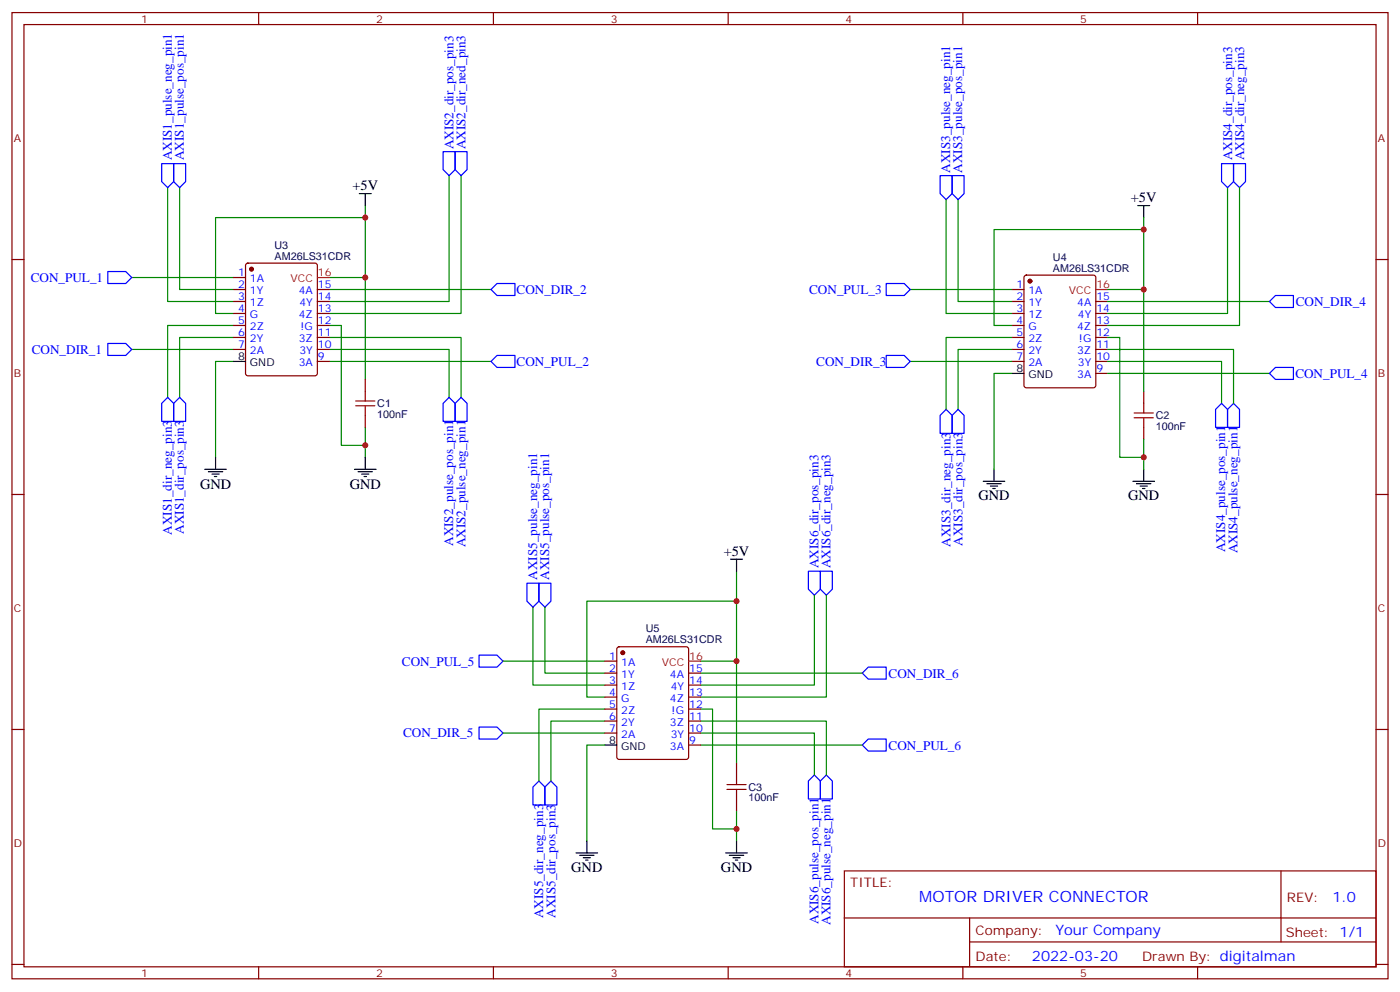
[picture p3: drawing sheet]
<svg xmlns="http://www.w3.org/2000/svg" width="412mm" height="292mm" viewBox="0 0 412 292" stroke-linecap="round" stroke-linejoin="round" font-family="sans-serif">
<g fill="none" stroke="#00f" stroke-width=".35">
<path d="M47.6 48.2h3.6v5.2l-1.8 1.8-1.8-1.8zM51.2 48.2h3.5v5.2l-1.8 1.8-1.7-1.8zM130.5 44.6h3.6v5.3l-1.8 1.8-1.8-1.8zM134.1 44.6h3.5v5.3l-1.8 1.8-1.7-1.8zM276.9 51.7h3.6v5.3l-1.8 1.7-1.8-1.7zM280.5 51.7h3.5v5.3l-1.8 1.7-1.7-1.7zM359.8 48.2h3.6v5.2l-1.8 1.8-1.8-1.8zM363.4 48.2h3.5v5.2l-1.8 1.8-1.7-1.8zM31.7 79.9h5.3l1.8 1.8-1.8 1.7h-5.3zM144.6 85.2l1.8-1.8h5.3v3.6h-5.3zM261.1 83.4h5.2l1.8 1.8-1.8 1.8h-5.2zM373.9 88.7l1.8-1.7h5.3v3.5h-5.3z"/>
<path d="M31.7 101.1h5.3l1.8 1.7-1.8 1.8h-5.3zM49.4 116.9l1.8 1.8v5.3h-3.6v-5.3zM52.9 116.9l1.8 1.8v5.3h-3.5v-5.3zM130.5 118.7l1.8-1.8 1.8 1.8v5.3h-3.6zM134.1 118.7l1.7-1.8 1.8 1.8v5.3h-3.5zM144.6 106.4l1.8-1.8h5.3v3.5h-5.3zM261.1 104.6h5.2l1.8 1.8-1.8 1.7h-5.2zM373.9 109.9l1.8-1.8h5.3v3.6h-5.3zM278.7 120.5l1.8 1.7v5.3h-3.6v-5.3zM282.2 120.5l1.8 1.7v5.3h-3.5v-5.3zM358.1 120.5l1.7-1.8 1.8 1.8v5.3h-3.5zM361.6 120.5l1.8-1.8 1.7 1.8v5.3h-3.5z"/>
<path d="M155.2 171.6h3.5v5.3l-1.7 1.8-1.8-1.8zM158.7 171.6h3.6v5.3l-1.8 1.8-1.8-1.8zM238.1 168.1h3.6v5.3l-1.8 1.8-1.8-1.8zM241.7 168.1h3.5v5.3l-1.8 1.8-1.7-1.8zM141.1 192.8h5.3l1.8 1.8-1.8 1.7h-5.3zM254 198.1l1.8-1.8h5.3v3.5h-5.3zM141.1 214h5.3l1.8 1.7-1.8 1.8h-5.3zM254 219.3l1.8-1.8h5.3v3.5h-5.3zM158.7 229.8l1.8 1.8v5.3h-3.5v-5.3zM162.3 229.8l1.7 1.8v5.3h-3.5v-5.3zM238.1 229.8l1.8-1.7 1.8 1.7v5.3h-3.6zM241.7 229.8l1.7-1.7 1.8 1.7v5.3h-3.5z"/>
</g>
<g fill="none" stroke="#008700" stroke-width=".35">
<path d="M49.4 55.2v33.5h19.4M52.9 55.2v30h15.9M132.3 51.7v37h-35.3M135.8 51.7v40.6h-38.8M278.7 58.7v33.6h19.4M282.2 58.7v30h15.9M361.6 55.2v37.1h-35.3M365.1 55.2v40.6h-38.8M107.6 64h-44.1v28.3h5.3M107.6 60.5v21.2h-10.6M336.9 64v21.2h-10.6M336.9 67.6h-44.1v28.2h5.3"/>
<path d="M38.8 81.7h30M68.8 95.8h-19.4v21.1M68.8 99.3h-15.9v17.6M97 95.8h3.5v35.3h7.1M97 99.3h38.8v17.6M97 85.2h47.6M107.6 81.7v30M268.1 85.2h30M298.1 99.3h-19.4v21.2M326.3 99.3h3.5v35.3h7.1M326.3 88.7h47.6M336.9 85.2v30"/>
<path d="M38.8 102.8h30M68.8 106.4h-5.3v28.2M97 102.8h35.3v14.1M97 106.4h47.6M268.1 106.4h30M298.1 102.8h-15.9v17.7M298.1 109.9h-5.3v28.2M326.3 106.4h33.5v12.3M326.3 102.8h37.1v15.9M326.3 109.9h47.6M107.6 125.8v8.8M336.9 129.3v8.8"/>
<path d="M157 178.7v22.9h21.2M160.5 178.7v19.4h17.7M217 176.9h-44.1v28.2h5.3M217 168.1v26.5h-10.6M239.9 175.2v26.4h-33.5M243.4 175.2v29.9h-37M148.2 194.6h30M206.4 198.1h47.6M217 194.6v29.9M148.2 215.7h30M178.2 219.3h-5.3v28.2M178.2 208.7h-19.5v21.1"/>
<path d="M178.2 212.2h-15.9v17.6M206.4 208.7h3.5v35.2h7.1M206.4 212.2h37v15.9M206.4 215.7h33.5v12.4M206.4 219.3h47.6M217 238.7v8.8"/>
</g>
<g fill="none" stroke="#000" stroke-width=".35">
<path d="M105.8 57h3.6M107.6 57v3.5M335.1 60.5h3.6M336.9 60.5v3.5M68.8 106.4h3.5M298.1 109.9h3.5M60.3 138.1h6.4M61.4 138.8h4.2M62.4 139.5h2.2M63.5 134.6v3.5M104.4 138.1h6.4M105.5 138.8h4.2"/>
<path d="M106.5 139.5h2.2M107.6 134.6v3.5M292.8 138.1v3.5M336.9 138.1v3.5M63.1 140.2h.8M107.2 140.2h.7M289.6 141.6h6.4M290.7 142.3h4.2M291.7 143.1h2.2M292.5 143.8h.7M333.7 141.6h6.4M334.8 142.3h4.2"/>
<path d="M335.8 143.1h2.2M336.5 143.8h.8M215.2 164.6h3.5M217 164.6v3.5M178.2 219.3h3.5M169.7 251h6.3M170.7 251.7h4.3M171.8 252.4h2.1M172.5 253.1h.7M172.9 247.5v3.5M213.8 251h6.3M214.8 251.7h4.3"/>
<path d="M215.9 252.4h2.1M216.6 253.1h.7M217 247.5v3.5"/>
</g>
<path d="M104.8 118h5.6M104.8 119.4h5.6M107.6 115.2v2.8M107.6 119.4v2.8M336.9 118.7v2.8M334.1 121.5h5.6M334.1 122.9h5.6M336.9 122.9v2.9M214.1 230.9h5.7M214.1 232.3h5.7M217 228.1v2.8M217 232.3v2.8" fill="none" stroke="#a10000" stroke-width=".35"/>
<g fill="none" stroke="#870000" stroke-width=".35">
<path d="M3.5 3.7h405.4v284.3h-405.4zM7.1 7.2h398.2v277.3h-398.2zM76.2 3.7v3.5M145.3 3.7v3.5M214.5 3.7v3.5M283.6 3.7v3.5M352.8 3.7v3.5M3.5 76.4h3.6M72.6 77.6l.4-.2h19.8l.6 .5 .1 32-.5 .6-20 .1-.6-.5-.1-32zM405.3 76.4h3.6M68.8 85.2h3.5M68.8 88.7h3.5"/>
<path d="M68.8 92.3h3.5M68.8 95.8h3.5M68.8 99.3h3.5M68.8 81.7h3.5M93.5 85.2h3.5M93.5 88.7h3.5M93.5 92.3h3.5M93.5 95.8h3.5M93.5 99.3h3.5M298.1 85.2h3.5M298.1 88.7h3.5M298.1 92.3h3.5"/>
<path d="M298.1 95.8h3.5M298.1 99.3h3.5M301.9 81.2l.4-.2h19.8l.6 .4 .1 32-.5 .7h-20l-.6-.4-.1-32zM322.8 88.7h3.5M322.8 92.3h3.5M322.8 95.8h3.5M322.8 99.3h3.5M68.8 102.8h3.5M93.5 102.8h3.5M93.5 106.4h3.5M107.6 111.7v3.5M298.1 102.8h3.5"/>
<path d="M298.1 106.4h3.5M322.8 102.8h3.5M322.8 106.4h3.5M322.8 109.9h3.5M336.9 115.2v3.5M107.6 122.2v3.6M336.9 125.8v3.5M3.5 145.5h3.6M405.3 145.5h3.6M178.2 194.6h3.5M178.2 198.1h3.5M181.9 190.5l.5-.2h19.7l.7 .5v32l-.4 .6-20 .1-.7-.5v-32z"/>
<path d="M202.8 198.1h3.6M3.5 214.7h3.6M178.2 201.6h3.5M178.2 205.1h3.5M178.2 208.7h3.5M178.2 212.2h3.5M178.2 215.7h3.5M202.8 201.6h3.6M202.8 205.1h3.6M202.8 208.7h3.6M202.8 212.2h3.6M202.8 215.7h3.6"/>
<path d="M202.8 219.3h3.6M405.3 214.7h3.6M217 224.5v3.6M217 235.1v3.6M248.7 256.3h156.6v28.2h-156.6zM377.3 256.3v20.9M248.7 270.1h156.5M285.6 277.2h119.6M285.6 270.1v14.2M3.5 283.8h3.6M76.2 284.5v3.5M145.3 284.5v3.5"/>
<path d="M214.5 284.5v3.5M283.6 284.5v3.5M352.8 284.5v3.5M405.3 283.8h3.6"/>
</g>
<g fill="#870000" stroke="#870000" stroke-width=".35">
<circle cx="183.4" cy="192.1" r=".53"/>
<circle cx="303.4" cy="82.7" r=".53"/>
<circle cx="74.1" cy="79.2" r=".53"/>
</g>
<path d="M93.5 81.7h3.5M322.8 85.2h3.5M202.8 194.6h3.6" fill="none" stroke="#f00" stroke-width=".35"/>
<g fill="#c00">
<circle cx="217" cy="243.9" r=".88"/>
<circle cx="217" cy="176.9" r=".88"/>
<circle cx="217" cy="194.6" r=".88"/>
<circle cx="336.9" cy="85.2" r=".88"/>
<circle cx="336.9" cy="67.6" r=".88"/>
<circle cx="336.9" cy="134.6" r=".88"/>
<circle cx="107.6" cy="131.1" r=".88"/>
<circle cx="107.6" cy="64" r=".88"/>
<circle cx="107.6" cy="81.7" r=".88"/>
</g>
<text font-size="4.6" fill="#00f" x="270.8" y="265.3">MOTOR DRIVER CONNECTOR</text>
<g font-size="4.2">
<text x="103.8" y="55.9">+5V</text>
<text x="333.1" y="59.4">+5V</text>
<text x="58.9" y="143.8">GND</text>
<text x="103" y="143.8">GND</text>
<text x="288.2" y="147.3">GND</text>
<text x="332.3" y="147.3">GND</text>
<text x="213.2" y="163.5">+5V</text>
<text x="168.3" y="256.6">GND</text>
<text x="212.4" y="256.6">GND</text>
</g>
<g font-size="4.2" fill="#00f">
<text x="392.5" y="265.6">1.0</text>
<text x="310.9" y="275.1">Your Company</text>
<text x="304" y="282.9">2022-03-20</text>
</g>
<g font-size="3.9" fill="#00f">
<text x="50.6" y="47.2" transform="rotate(-90 50.6 47.2)">AXIS1_pulse_neg_pin1</text>
<text x="54.1" y="47.1" transform="rotate(-90 54.1 47.1)">AXIS1_pulse_pos_pin1</text>
<text x="133.6" y="43.9" transform="rotate(-90 133.6 43.9)">AXIS2_dir_pos_pin3</text>
<text x="137.1" y="43.9" transform="rotate(-90 137.1 43.9)">AXIS2_dir_ned_pin3</text>
<text x="363" y="47.2" transform="rotate(-90 363 47.2)">AXIS4_dir_pos_pin3</text>
<text x="366.5" y="47.2" transform="rotate(-90 366.5 47.2)">AXIS4_dir_neg_pin3</text>
<text x="279.9" y="50.8" transform="rotate(-90 279.9 50.8)">AXIS3_pulse_neg_pin1</text>
<text x="283.4" y="50.8" transform="rotate(-90 283.4 50.8)">AXIS3_pulse_pos_pin1</text>
<text x="9.1" y="82.9">CON_PUL_1</text>
<text x="152.2" y="86.5">CON_DIR_2</text>
<text x="238.4" y="86.4">CON_PUL_3</text>
<text x="381.7" y="90">CON_DIR_4</text>
<text x="9.4" y="104.1">CON_DIR_1</text>
<text x="152.2" y="107.7">CON_PUL_2</text>
<text x="240.4" y="107.6">CON_DIR_3</text>
<text x="381.6" y="111.2">CON_PUL_4</text>
<text x="50.6" y="157.3" transform="rotate(-90 50.6 157.3)">AXIS1_dir_neg_pin3</text>
<text x="54.2" y="157.1" transform="rotate(-90 54.2 157.1)">AXIS1_dir_pos_pin3</text>
<text x="133.5" y="160.7" transform="rotate(-90 133.5 160.7)">AXIS2_pulse_pos_pin1</text>
<text x="137.1" y="161.1" transform="rotate(-90 137.1 161.1)">AXIS2_pulse_neg_pin1</text>
<text x="280" y="160.8" transform="rotate(-90 280 160.8)">AXIS3_dir_neg_pin3</text>
<text x="283.5" y="160.6" transform="rotate(-90 283.5 160.6)">AXIS3_dir_pos_pin3</text>
<text x="241.1" y="167.2" transform="rotate(-90 241.1 167.2)">AXIS6_dir_pos_pin3</text>
<text x="244.7" y="167.2" transform="rotate(-90 244.7 167.2)">AXIS6_dir_neg_pin3</text>
<text x="360.9" y="162.5" transform="rotate(-90 360.9 162.5)">AXIS4_pulse_pos_pin1</text>
<text x="364.6" y="162.8" transform="rotate(-90 364.6 162.8)">AXIS4_pulse_neg_pin1</text>
<text x="158.2" y="170.6" transform="rotate(-90 158.2 170.6)">AXIS5_pulse_neg_pin1</text>
<text x="161.7" y="170.6" transform="rotate(-90 161.7 170.6)">AXIS5_pulse_pos_pin1</text>
<text x="118.4" y="195.8">CON_PUL_5</text>
<text x="261.8" y="199.5">CON_DIR_6</text>
<text x="118.7" y="217">CON_DIR_5</text>
<text x="261.8" y="220.6">CON_PUL_6</text>
<text x="160" y="270.2" transform="rotate(-90 160 270.2)">AXIS5_dir_neg_pin3</text>
<text x="163.6" y="270.1" transform="rotate(-90 163.6 270.1)">AXIS5_dir_pos_pin3</text>
<text x="241.2" y="271.9" transform="rotate(-90 241.2 271.9)">AXIS6_pulse_pos_pin1</text>
<text x="244.7" y="272.2" transform="rotate(-90 244.7 272.2)">AXIS6_pulse_neg_pin1</text>
</g>
<g font-size="3.9" fill="#800">
<text x="250.5" y="260.9">TITLE:</text>
<text x="379.1" y="265.6">REV:</text>
<text x="287.4" y="275.1">Company:</text>
<text x="378.7" y="275.7">Sheet: 1/1</text>
<text x="287.4" y="282.8">Date:</text>
<text x="336.4" y="282.8">Draw</text>
<text x="346.6" y="282.8">n By: digitalman</text>
</g>
<g font-size="3.2" fill="#800">
<text x="41.6" y="6.7">1</text>
<text x="110.8" y="6.7">2</text>
<text x="179.9" y="6.7">3</text>
<text x="249.1" y="6.7">4</text>
<text x="318.2" y="6.7">5</text>
<text x="4.1" y="41.8">A</text>
<text x="405.9" y="41.8">A</text>
<text x="4.1" y="110.9">B</text>
<text x="405.9" y="110.9">B</text>
<text x="4.1" y="180.1">C</text>
<text x="405.9" y="180.1">C</text>
<text x="4.1" y="249.2">D</text>
<text x="405.9" y="249.2">D</text>
<text x="41.6" y="287.5">1</text>
<text x="110.8" y="287.5">2</text>
<text x="179.9" y="287.5">3</text>
<text x="249.1" y="287.5">4</text>
<text x="318.2" y="287.5">5</text>
</g>
<g font-size="3.2" fill="#000080">
<text x="80.9" y="76.4">AM26LS31CDR</text>
<text x="80.9" y="73.2">U3</text>
<text x="310.2" y="76.7">U4</text>
<text x="310.2" y="79.9">AM26LS31CDR</text>
<text x="111.1" y="119.8">C1</text>
<text x="111.1" y="122.9">100nF</text>
<text x="340.4" y="123.3">C2</text>
<text x="340.4" y="126.5">100nF</text>
<text x="190.2" y="189.3">AM26LS31CDR</text>
<text x="190.2" y="186.1">U5</text>
<text x="220.5" y="232.7">C3</text>
<text x="220.5" y="235.8">100nF</text>
</g>
<g font-size="3.2" fill="#00f">
<text x="70.1" y="81.3">1</text>
<text x="73.6" y="83.1">1A</text>
<text x="70.1" y="84.8">2</text>
<text x="70.1" y="88.4">3</text>
<text x="73.6" y="86.6">1Y</text>
<text x="88" y="86.6">4A</text>
<text x="93.7" y="88.4">14</text>
<text x="93.7" y="84.8">15</text>
<text x="299.4" y="84.8">1</text>
<text x="299.4" y="88.4">2</text>
<text x="302.9" y="86.6">1A</text>
<text x="323" y="88.4">15</text>
<text x="70.1" y="91.9">4</text>
<text x="70.1" y="95.4">5</text>
<text x="73.6" y="90.1">1Z</text>
<text x="73.6" y="93.7">G</text>
<text x="88" y="93.7">4Z</text>
<text x="88.2" y="90.1">4Y</text>
<text x="93.7" y="95.4">12</text>
<text x="93.7" y="91.9">13</text>
<text x="299.4" y="91.9">3</text>
<text x="299.4" y="95.4">4</text>
<text x="302.9" y="90.1">1Y</text>
<text x="302.9" y="93.7">1Z</text>
<text x="317.3" y="90.1">4A</text>
<text x="317.5" y="93.7">4Y</text>
<text x="323" y="95.4">13</text>
<text x="323" y="91.9">14</text>
<text x="70.1" y="99">6</text>
<text x="73.6" y="97.2">2Z</text>
<text x="73.6" y="100.7">2Y</text>
<text x="88" y="100.7">3Z</text>
<text x="88.5" y="97.2">!G</text>
<text x="93.7" y="99">11</text>
<text x="299.4" y="99">5</text>
<text x="302.9" y="97.2">G</text>
<text x="302.9" y="100.7">2Z</text>
<text x="317.3" y="97.2">4Z</text>
<text x="317.8" y="100.7">!G</text>
<text x="323" y="99">12</text>
<text x="70.1" y="102.5">7</text>
<text x="73.6" y="104.2">2A</text>
<text x="88" y="107.8">3A</text>
<text x="88.2" y="104.2">3Y</text>
<text x="93.7" y="106">9</text>
<text x="93.7" y="102.5">10</text>
<text x="299.4" y="102.5">6</text>
<text x="299.4" y="106">7</text>
<text x="302.9" y="104.2">2Y</text>
<text x="302.9" y="107.8">2A</text>
<text x="317.3" y="104.2">3Z</text>
<text x="317.5" y="107.8">3Y</text>
<text x="323" y="106">10</text>
<text x="323" y="102.5">11</text>
<text x="317.3" y="111.3">3A</text>
<text x="323" y="109.5">9</text>
<text x="179.5" y="194.2">1</text>
<text x="179.5" y="197.7">2</text>
<text x="183" y="196">1A</text>
<text x="203" y="197.7">15</text>
<text x="179.5" y="201.3">3</text>
<text x="183" y="199.5">1Y</text>
<text x="183" y="203">1Z</text>
<text x="197.4" y="199.5">4A</text>
<text x="197.6" y="203">4Y</text>
<text x="203" y="201.3">14</text>
<text x="179.5" y="204.8">4</text>
<text x="179.5" y="208.3">5</text>
<text x="183" y="206.6">G</text>
<text x="197.4" y="206.6">4Z</text>
<text x="203" y="208.3">12</text>
<text x="203" y="204.8">13</text>
<text x="179.5" y="211.8">6</text>
<text x="179.5" y="215.4">7</text>
<text x="183" y="210.1">2Z</text>
<text x="183" y="213.6">2Y</text>
<text x="197.4" y="213.6">3Z</text>
<text x="197.8" y="210.1">!G</text>
<text x="203" y="215.4">10</text>
<text x="203" y="211.8">11</text>
<text x="183" y="217.1">2A</text>
<text x="197.4" y="220.7">3A</text>
<text x="197.6" y="217.1">3Y</text>
<text x="203" y="218.9">9</text>
</g>
<g font-size="3.2" fill="#f00">
<text x="85.6" y="83.1">VCC</text>
<text x="93.7" y="81.3">16</text>
<text x="314.9" y="86.6">VCC</text>
<text x="323" y="84.8">16</text>
<text x="194.9" y="196">VCC</text>
<text x="203" y="194.2">16</text>
</g>
<g font-size="3.2">
<text x="70.1" y="106">8</text>
<text x="73.6" y="107.8">GND</text>
<text x="299.4" y="109.5">8</text>
<text x="302.9" y="111.3">GND</text>
<text x="179.5" y="218.9">8</text>
<text x="183" y="220.7">GND</text>
</g>
</svg>
